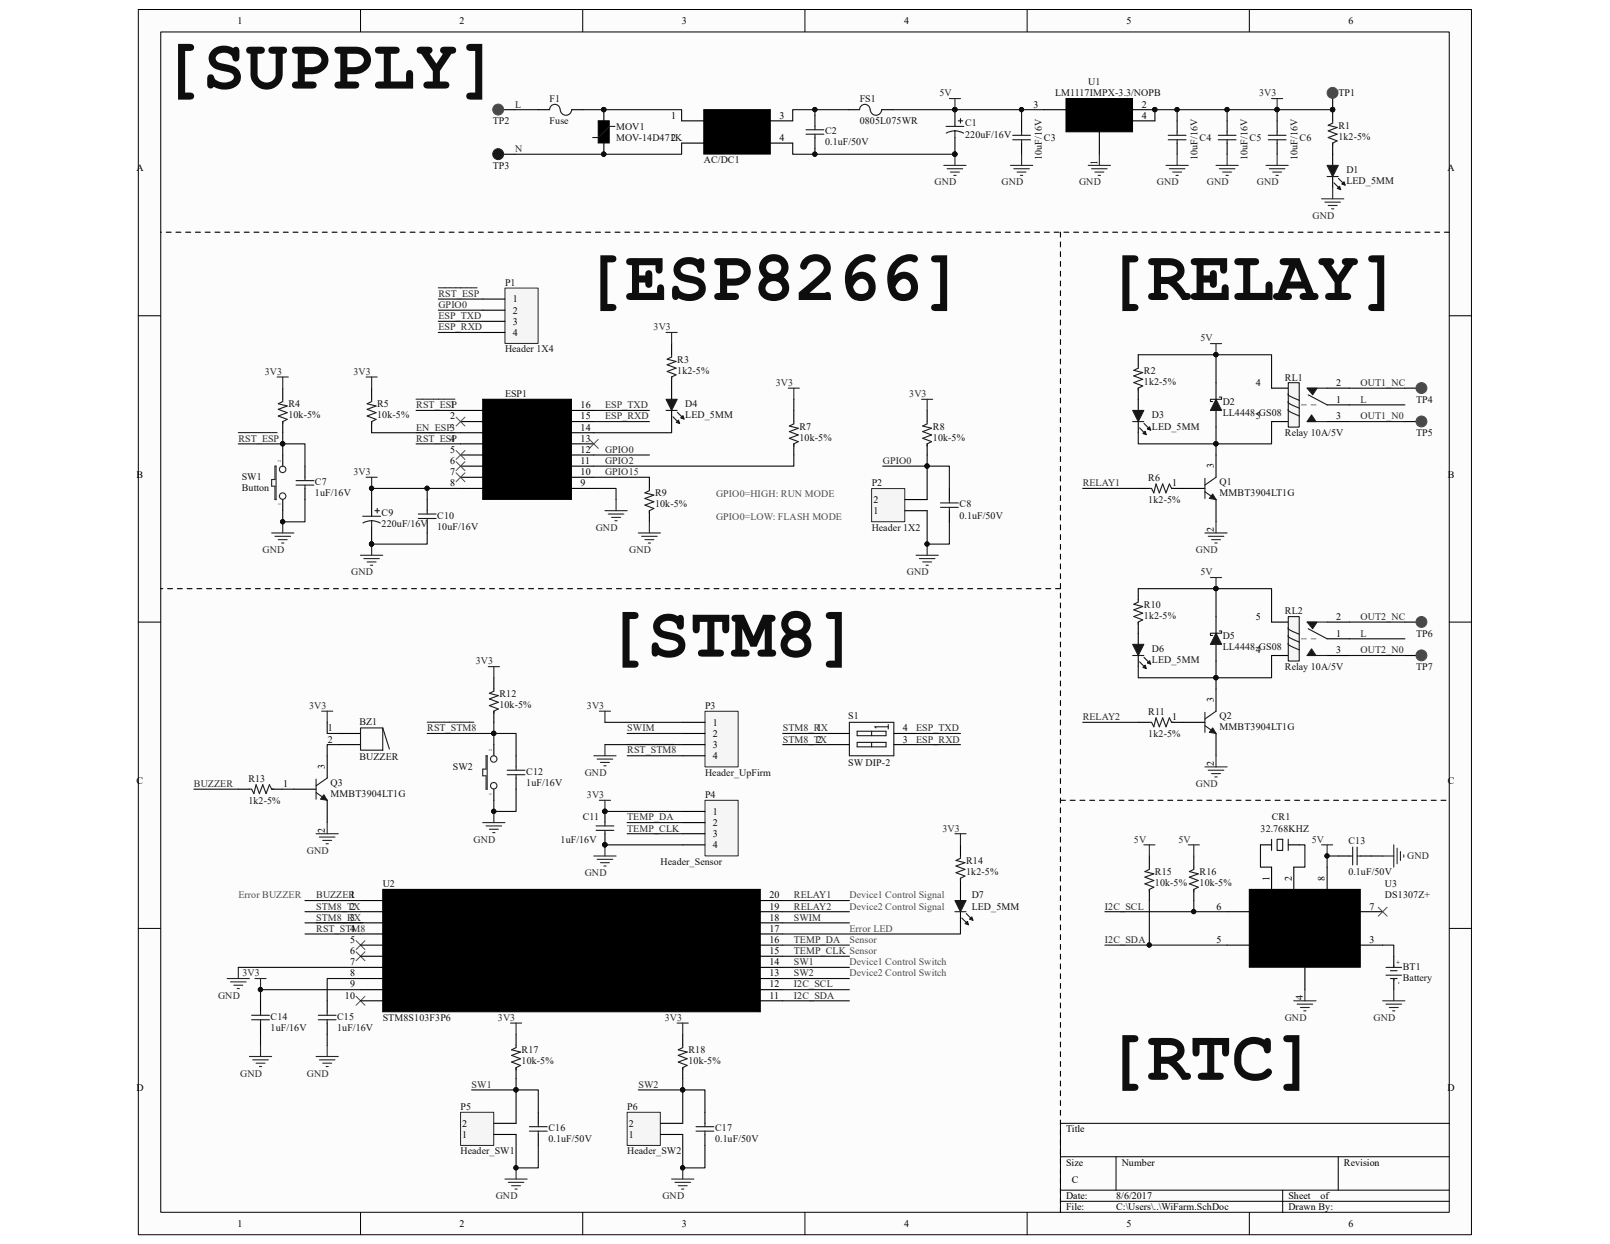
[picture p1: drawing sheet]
<svg xmlns="http://www.w3.org/2000/svg" width="279mm" height="216mm" viewBox="0 0 279 216" stroke-linecap="round" stroke-linejoin="round" font-family="sans-serif">
<path d="M24 1.7h231.4v212.6h-231.4z" fill="#fcfcfc"/>
<path d="M24 1.7h231.4v212.6h-231.4z" fill="none" stroke="#000" stroke-width=".17"/>
<path d="M27.9 5.6h223.6v204.8h-223.6z" fill="#fcfcfc"/>
<g fill="none" stroke="#000" stroke-width=".17">
<path d="M27.9 5.5h223.6v204.9h-223.6zM62.6 1.6v3.9M101.1 1.6v3.9M139.7 1.6v3.9M178.2 1.6v3.9M216.8 1.6v3.9M24 54.8h3.9M251.5 54.8h3.9M24 108h3.9M251.5 108h3.9M24 161.1h3.9M251.5 161.1h3.9"/>
<path d="M251.5 195h-67.5v15.4M62.6 210.4v3.9M101.1 210.4v3.9M139.7 210.4v3.9M178.2 210.4v3.9M184 200.8h67.5M184 206.6h67.5M184 208.5h67.5M193.7 200.8v5.8M216.8 210.4v3.9M222.6 206.6v3.8M232.2 200.8v5.8"/>
</g>
<g fill="none" stroke="#000" stroke-width=".19">
<path d="M165.7 19v2.9M181.1 19h3.9M196.6 19h3.8M141.4 20v1.9M141.4 23.9v1.9M165.7 23.9v2.9M177.3 21v1.9M177.3 24.8v2M190.8 22.9v3.9M196.6 21h3.8M204.3 21v1.9M204.3 24.8v2"/>
<path d="M213 21v1.9M213 24.8v2M221.6 21v1.9M221.6 24.8v2M116.6 59.6v2M79.9 71.2h3.9M79.9 73.2h3.9M79.9 75.1h3.9M79.9 77h3.9M79.9 79h3.9M99.2 71.2h3.9M99.2 73.2h3.9"/>
<path d="M99.2 75.1h3.9M99.2 77h3.9M99.2 79h3.9M116.6 65.4v3.9M116.6 71.2v2M74.1 86.7v1.9M74.1 90.6v1.9M79.9 80.9h3.9M79.9 82.8h3.9M79.9 84.8h3.9M99.2 80.9h3.9M99.2 82.8h3.9"/>
<path d="M99.2 84.8h3.9M199.5 148.6v1.9M199.5 154.4v1.9M207.2 148.6v1.9M207.2 154.4v1.9M213 158.2h3.8M218.7 146.6h2M220.7 150.5v3.9M223.6 146.6h1.9M224.5 150.5v3.9M230.3 150.5v3.9M232.2 148.6h2"/>
<path d="M236.1 158.2h3.9M236.1 148.6h1.9M213 164h3.8M226.5 167.9v3.9M236.1 164h3.9M241.9 166v1.9M241.9 169.8v2"/>
</g>
<g fill="#000" stroke="#000" stroke-width=".19">
<path d="M185 17.1h11.5v5.8h-11.5z" fill-rule="evenodd"/>
<path d="M83.8 69.3h15.4v17.4h-15.4z" fill-rule="evenodd"/>
<path d="M216.8 154.4h19.3v13.5h-19.3z" fill-rule="evenodd"/>
</g>
<g fill="none" stroke="#1c1c1c" stroke-width=".19">
<path d="M139.9 23.3h3.1M139.9 22.5h3.1M141.4 21.9v.6M141.4 23.3v.6M164.2 21.9h3.1M164.2 23.1l.7-.3 .8-.1 .8 .1 .7 .3M165.7 22.7v1.2M166.3 21h.8M166.7 20.6v.8M175.7 24.3h3.1M175.7 23.5h3.1M177.3 22.9v.6"/>
<path d="M177.3 24.3v.5M202.7 24.3h3.1M202.7 23.5h3.1M204.3 22.9v.6M204.3 24.3v.5M211.4 24.3h3.1M211.4 23.5h3.1M213 22.9v.6M213 24.3v.5M220.1 24.3h3.1M220.1 23.5h3.1M221.6 22.9v.6"/>
<path d="M221.6 24.3v.5M116.6 61.6v.4l-.8 .3 1.5 .4-1.5 .6 1.5 .6-1.5 .6 1.5 .5-.7 .4v.4M72.6 90h3.1M72.6 89.2h3.1M74.1 88.6v.6M74.1 90v.6M199.5 150.5v.4l-.8 .4 1.5 .4-1.5 .5 1.5 .6-1.5 .6 1.5 .6-.7 .4v.3M207.2 150.5v.4l-.8 .4 1.5 .4-1.5 .5 1.5 .6-1.5 .6 1.5 .6-.7 .4v.3M220.7 145.7v1.9M221.6 145.7h1v1.9h-1zM223.6 145.7v1.9M234.2 148.6h.5"/>
<path d="M234.7 147v3.1M235.5 147v3.1M235.5 148.6h.6M240.5 167.9h2.7M240.5 169.2h2.7M241.3 168.5h1.2M241.3 169.8h1.2M241.9 167.5v.4M241.9 169.8v.4"/>
</g>
<g fill="none" stroke="#262626" stroke-width=".19">
<path d="M164.8 17.1h1.9M165.7 17.1v1.9M220.7 17.1h1.9M221.6 17.1v1.9M163.8 28.7h3.8M164.4 29.3h2.7M164.9 29.9h1.6M165.5 30.4h.4M165.7 26.8v1.9M175.4 28.7h3.8M175.9 29.3h2.7M176.5 29.9h1.6"/>
<path d="M177.1 30.4h.4M177.3 26.8v1.9M188.9 28.7h3.8M189.4 29.3h2.7M190 29.9h1.6M190.6 30.4h.4M190.8 26.8v1.9M202.4 28.7h3.8M202.9 29.3h2.7M203.5 29.9h1.6M204.1 30.4h.4M204.3 26.8v1.9"/>
<path d="M211 28.7h3.9M211.6 29.3h2.7M212.2 29.9h1.5M212.8 30.4h.3M213 26.8v1.9M219.7 28.7h3.9M220.3 29.3h2.7M220.9 29.9h1.5M221.4 30.4h.4M221.6 26.8v1.9M62.6 96.4h3.8M63.1 96.9h2.7"/>
<path d="M63.5 82.8h2M63.7 97.5h1.6M64.3 98.1h.4M64.5 82.8v2M64.5 94.4v2M105 88.6h3.8M105.6 89.2h2.7M106.1 89.8h1.6M106.7 90.4h.4M106.9 86.7v1.9M198.5 146.6h1.9M199.5 146.6v2"/>
<path d="M206.2 146.6h1.9M207.2 146.6v2M229.3 146.6h2M230.3 146.6v2M240 148.6h1.9M241.9 146.6v3.9M242.5 147.2v2.7M243 147.8v1.5M243.6 148.4v.4M224.5 173.7h3.9M225.1 174.3h2.7M225.7 174.9h1.5"/>
<path d="M226.3 175.4h.3M226.5 171.8v1.9M240 173.7h3.8M240.5 174.3h2.7M241.1 174.9h1.5M241.7 175.4h.4M241.9 171.8v1.9"/>
</g>
<g fill="#0e0e0e" stroke="#0e0e0e" stroke-width=".17">
<circle cx="230.3" cy="148.5" r=".37"/>
<circle cx="200.4" cy="19" r=".37"/>
<circle cx="221.6" cy="19" r=".37"/>
<circle cx="165.7" cy="19" r=".37"/>
<circle cx="165.7" cy="26.8" r=".37"/>
<circle cx="64.5" cy="84.7" r=".37"/>
<circle cx="64.5" cy="94.4" r=".37"/>
</g>
<path d="M239.2 157.5l1.5 1.5M240.7 157.5l-1.5 1.5" fill="none" stroke="#4c4c4c" stroke-width=".17"/>
<path d="M115.6 69.3h1.9l-.9 1.9z" fill="#1c1c1c"/>
<path d="M115.6 69.3h1.9l-.9 1.9zM115.6 71.2h1.9M116.8 72.3l1.1 1.2M117.6 71.6l1.1 1.1" fill="none" stroke="#1c1c1c" stroke-width=".19"/>
<path d="M117.7 72.9l.2 .6-.5-.2z" fill="#1c1c1c"/>
<path d="M117.4 73.3l.3-.4 .2 .6z" fill="none" stroke="#1c1c1c" stroke-width=".19"/>
<path d="M118.5 72.1l.2 .6-.6-.2z" fill="#1c1c1c"/>
<g fill="none" stroke="#1c1c1c" stroke-width=".19">
<path d="M49.1 69.3v.4l-.8 .4 1.5 .4-1.5 .5 1.5 .6-1.5 .6 1.5 .6-.7 .4v.4M64.5 69.3v.4l-.8 .4 1.6 .4-1.6 .5 1.6 .6-1.6 .6 1.6 .6-.8 .4v.4M118.5 72.1l.2 .6-.6-.2zM137.8 73.2v.4l-.8 .3 1.5 .4-1.5 .6 1.5 .6-1.5 .6 1.5 .5-.7 .4v.4M160.9 73.2v.4l-.8 .3 1.6 .4-1.6 .6 1.6 .6-1.6 .6 1.6 .5-.8 .4v.4M51.4 84.2h3.1M51.4 83.4h3.1M52.9 82.8v.6M52.9 84.2v.6M62.9 89.6h3.1M64.5 90.4l.8 .1 .7 .3M64.5 90.4l-.8 .1-.7 .3"/>
<path d="M64.5 90.4v1.1M65.1 88.6h.7M65.5 88.2v.8M112.7 84.8v.4l-.8 .3 1.6 .4-1.6 .6 1.6 .6-1.6 .6 1.6 .5-.8 .4v.4M163.2 88.1h3.1M163.2 87.3h3.1M164.8 86.7v.6M164.8 88.1v.5M85.7 119.6v.4l-.8 .3 1.6 .4-1.6 .6 1.6 .6-1.6 .6 1.6 .5-.8 .4v.4M54.9 137.5l1.9 1.4M54.9 135.2v3.5M56.8 135l-1.9 1.4"/>
<path d="M88 134.5h3.1M88 133.7h3.1M89.6 133.1v.6M89.6 134.5v.5M43.7 177h3.1M43.7 176.2h3.1M45.2 175.6v.6M45.2 177v.6M55.2 177h3.1M55.2 176.2h3.1M56.8 175.6v.6M56.8 177v.6"/>
</g>
<g fill="none" stroke="#262626" stroke-width=".19">
<path d="M76.1 50h2M78.1 50h2.8M81 50h.8M81.9 50h.9M115.6 57.7h1.9M116.6 57.7v1.9M41.4 75.1h2M43.4 75.1h2.8M46.3 75.1h.8M47.2 75.1h.9M48.1 65.4h1.9M49.1 65.4v2"/>
<path d="M63.5 65.4h2M64.5 65.4v2M72.2 69.3h2M72.2 75.1h2M74.3 69.3h2.8M74.3 75.1h2.8M77.1 69.3h.9M77.1 75.1h.9M78 69.3h.9M78 75.1h.9M136.8 67.4h1.9M137.8 67.4v1.9"/>
<path d="M159.9 69.3h2M160.9 69.3v1.9M47.1 92.5h3.9M47.7 93.1h2.7M47.7 80.9h.2v5.8h-.2v-2.3h-.6v-1.2h.6zM48.3 93.7h1.5M48.9 94.2h.4M49.1 90.6v1.9M110.8 92.5h3.8M111.3 93.1h2.7M111.9 93.7h1.6M112.5 94.2h.4"/>
<path d="M112.7 90.6v1.9M159 96.4h3.8M159.5 96.9h2.7M160.1 97.5h1.6M160.7 98.1h.4M160.9 94.4v2M84.7 115.7h2M85.7 115.7v1.9M74.1 125.3h2M76.2 125.3h2.7M79 125.3h3.2M84.4 131.2h.1v5.8h-.1v-2.4h-.6v-1.1h.6z"/>
<path d="M103.1 131.2h3.8M103.6 131.7h2.7M104 123.4h1.9M104.2 132.3h1.6M104.8 132.9h.4M105 123.4v2M105 129.2v2M108.8 129.2h2M110.9 129.2h2.7M113.7 129.2h3.2M83.8 142.8h3.8M84.4 143.3h2.7"/>
<path d="M84.9 143.9h1.6M85.5 144.5h.4M85.7 140.8v2M39.4 169.8h3.9M40 170.4h2.7M40.6 171h1.5M41.2 171.6h.3M41.4 167.9v1.9M44.2 169.8h2M45.2 169.8v2M54.9 160.1h2M56.9 160.1h2.7"/>
<path d="M59.7 160.1h3.2M43.3 183.4h3.8M43.9 183.9h2.7M44.4 184.5h1.6M45 185.1h.4M45.2 181.4v2M54.9 183.4h3.8M55.4 183.9h2.7M56 184.5h1.6M56.6 185.1h.4M56.8 181.4v2"/>
<circle cx="49" cy="86.1" r=".56"/>
<circle cx="49" cy="81.5" r=".56"/>
<circle cx="85.7" cy="136.4" r=".56"/>
<circle cx="85.7" cy="131.7" r=".56"/>
</g>
<path d="M79.1 72.4l1.6 1.5M79.1 78.2l1.6 1.5M80.7 72.4l-1.6 1.5M80.7 78.2l-1.6 1.5M102.3 76.3l1.5 1.5M103.8 76.3l-1.5 1.5M79.1 80.1l1.6 1.6M79.1 82.1l1.6 1.5M80.7 80.1l-1.6 1.6M80.7 82.1l-1.6 1.5" fill="none" stroke="#4c4c4c" stroke-width=".17"/>
<g fill="none" stroke="#000" stroke-width=".19">
<path d="M49.1 67.4v1.9M49.1 73.2v1.9M49.1 79v1.9M64.5 67.4v1.9M64.5 73.2v1.9M137.8 71.2v2M137.8 77v2M160.9 71.2v2M160.9 77v2M49.1 86.7v1.9M52.9 80.9v1.9M52.9 84.8v1.9"/>
<path d="M64.5 86.7v2.9M64.5 91.5v2.9M112.7 82.8v2M112.7 88.6v2M164.8 84.8v1.9M164.8 88.6v2M85.7 117.6v2M51 137h3.9M56.8 131.2v3.8M56.8 138.9v3.9M85.7 123.4v2M85.7 129.2v2"/>
<path d="M85.7 137v1.9M89.6 131.2v1.9M89.6 135v2M45.2 173.7v1.9M45.2 177.6v1.9M56.8 173.7v1.9M56.8 177.6v1.9"/>
</g>
<g fill="#0e0e0e" stroke="#0e0e0e" stroke-width=".17">
<circle cx="64.5" cy="94.4" r=".37"/>
<circle cx="49" cy="90.5" r=".37"/>
<circle cx="160.9" cy="94.4" r=".37"/>
<circle cx="85.7" cy="140.8" r=".37"/>
<circle cx="45.2" cy="171.7" r=".37"/>
</g>
<path d="M56.2 137.9l.6 1-1.2-.2z" fill="#1c1c1c"/>
<path d="M56.2 137.9l.6 1-1.2-.2z" fill="none" stroke="#1c1c1c" stroke-width=".17"/>
<path d="M55.8 123.4h1.9M56.8 123.4v2M54.9 144.7h3.8M55.4 145.3h2.7M56 145.9h1.6M56.6 146.4h.4M56.8 142.8v1.9" fill="none" stroke="#262626" stroke-width=".19"/>
<path d="M231.3 19v2M231.3 24.8v3.9M231.3 30.6v2M58.7 127.3h3.9M58.7 129.2h3.9" fill="none" stroke="#000" stroke-width=".19"/>
<path d="M231.3 21v.4l-.8 .3 1.5 .4-1.5 .6 1.5 .6-1.5 .6 1.5 .6-.7 .3v.4M62.6 126.3h3.8v3.9h-3.8zM66.4 126.3l1.2 3.7" fill="none" stroke="#1c1c1c" stroke-width=".19"/>
<circle cx="231.3" cy="19" r=".37" fill="#0e0e0e" stroke="#0e0e0e" stroke-width=".17"/>
<path d="M230.3 28.7h1.9l-.9 1.9z" fill="#1c1c1c"/>
<path d="M230.3 28.7h1.9l-.9 1.9zM230.3 30.6h1.9M231.5 31.7l1.2 1.2M232.3 31l1.1 1.1" fill="none" stroke="#1c1c1c" stroke-width=".19"/>
<path d="M232.1 32.7l.4-.4 .2 .6z" fill="#1c1c1c"/>
<path d="M232.1 32.7l.4-.4 .2 .6z" fill="none" stroke="#1c1c1c" stroke-width=".19"/>
<path d="M232.9 31.9l.3-.4 .2 .6z" fill="#1c1c1c"/>
<path d="M232.9 31.9l.3-.4 .2 .6zM103.4 144.1h3.1M103.4 143.3h3.1M105 142.8v.5M105 144.1v.6M166.7 148.6v.3l-.8 .4 1.6 .4-1.6 .6 1.6 .6-1.6 .6 1.6 .5-.8 .4v.4" fill="none" stroke="#1c1c1c" stroke-width=".19"/>
<path d="M229.3 34.5h3.9M229.9 35.1h2.7M230.5 35.7h1.5M231.1 36.2h.4M231.3 32.6v1.9M104 138.9h1.9M105 138.9v1.9M103.1 148.6h3.8M103.6 149.1h2.7M104.2 149.7h1.6M104.8 150.3h.4M105 146.6v2" fill="none" stroke="#262626" stroke-width=".19"/>
<path d="M61.8 172.9l1.5 1.6M61.8 163.3l1.5 1.5M61.8 165.2l1.5 1.5M63.3 172.9l-1.5 1.6M63.3 163.3l-1.5 1.5M63.3 165.2l-1.5 1.5" fill="none" stroke="#4c4c4c" stroke-width=".17"/>
<g fill="#0e0e0e" stroke="#0e0e0e" stroke-width=".17">
<circle cx="105" cy="140.8" r=".37"/>
<circle cx="105" cy="146.6" r=".37"/>
</g>
<path d="M105 140.8v2M105 144.7v1.9M166.7 146.6v2M166.7 152.4v3.9M166.7 158.2v2" fill="none" stroke="#000" stroke-width=".19"/>
<path d="M165.7 156.3h1.9l-.9 1.9z" fill="#1c1c1c"/>
<path d="M165.7 156.3h1.9l-.9 1.9zM165.7 158.2h1.9M166.9 159.3l1.2 1.2M167.7 158.6l1.1 1.1" fill="none" stroke="#1c1c1c" stroke-width=".19"/>
<path d="M167.5 160.3l.4-.4 .2 .6z" fill="#1c1c1c"/>
<path d="M167.5 160.3l.4-.4 .2 .6z" fill="none" stroke="#1c1c1c" stroke-width=".19"/>
<path d="M168.3 159.5l.3-.4 .2 .6z" fill="#1c1c1c"/>
<path d="M151 19a.91 .91 0 0 0-.9-.9 .91 .91 0 0 0-.9 .9M151 19a.98 .98 0 0 0 1 1 .98 .98 0 0 0 1-1M106.7 21.9h-.9l-2 2h-.9M168.3 159.5l.3-.4 .2 .6z" fill="none" stroke="#1c1c1c" stroke-width=".19"/>
<path d="M165.7 144.7h1.9M166.7 144.7v1.9" fill="none" stroke="#262626" stroke-width=".19"/>
<path d="M104.8 19v2M147.2 19h1.9M153 19h1.9M104.8 24.8v2M220.7 67.4h2.9M220.7 73.2h2.9M230.3 70.3h3.9M230.3 67.4h3.9M230.3 73.2h3.9" fill="none" stroke="#000" stroke-width=".19"/>
<g fill="#0e0e0e" stroke="#0e0e0e" stroke-width=".17">
<circle cx="104.8" cy="26.8" r=".37"/>
<circle cx="104.8" cy="19" r=".37"/>
</g>
<path d="M103.8 21h1.9v3.8h-1.9z" fill-rule="evenodd" fill="#000" stroke="#000" stroke-width=".19"/>
<path d="M223.6 66.5h1.9v7.6h-1.9z" fill="#f5f5f5"/>
<path d="M223.6 66.4h1.9v7.7h-1.9z" fill="none" stroke="#000" stroke-width=".17"/>
<path d="M223.6 69.7l-.1 .2 .3 .2 1.7 .7M223.6 71l-.1 .2 .3 .2 1.7 .8M223.6 68.3l-.1 .2 .3 .2 1.7 .8" fill="none" stroke="#1c1c1c" stroke-width=".19"/>
<path d="M226.8 67.4h1.8l-.8 1.1z" fill="#1c1c1c"/>
<path d="M226.8 67.4h1.8l-.8 1.1z" fill="none" stroke="#1c1c1c" stroke-width=".17"/>
<path d="M227.6 72l.8 1.2h-1.6z" fill="#1c1c1c"/>
<path d="M227.6 72l.8 1.2h-1.6z" fill="none" stroke="#1c1c1c" stroke-width=".17"/>
<path d="M226.8 73.2h3.5M226.8 67.4h3.5M227 68.5l3.3 1.8M209.1 85.3l1.9 1.4M209.1 83v3.5M211 82.8l-1.9 1.4" fill="none" stroke="#1c1c1c" stroke-width=".19"/>
<path d="M228.4 70.3h-2.9" fill="none" stroke="#808080" stroke-width=".19" stroke-dasharray=".8 .8"/>
<path d="M211 79v3.8M205.2 84.8h3.9M211 86.7v3.9" fill="none" stroke="#000" stroke-width=".19"/>
<path d="M210.4 85.7l.6 1-1.1-.2z" fill="#1c1c1c"/>
<path d="M210.4 85.7l.6 1-1.1-.2z" fill="none" stroke="#1c1c1c" stroke-width=".17"/>
<path d="M197.5 61.6v1.9M197.5 67.4v3.8M197.5 73.2v1.9M197.5 84.8h2M203.3 84.8h1.9" fill="none" stroke="#000" stroke-width=".19"/>
<path d="M197.5 63.5v.4l-.7 .4 1.5 .4-1.5 .5 1.5 .6-1.5 .6 1.5 .6-.8 .4v.4M199.5 84.8h.3l.4 .7 .4-1.5 .6 1.5 .6-1.5 .6 1.5 .5-1.5 .4 .8h.4" fill="none" stroke="#1c1c1c" stroke-width=".19"/>
<path d="M210.1 59.6h1.9M211 59.6v2M209.1 92.5h3.9M209.7 93.1h2.7M210.3 93.7h1.5M210.8 94.2h.4M211 90.6v1.9" fill="none" stroke="#262626" stroke-width=".19"/>
<circle cx="211" cy="61.5" r=".37" fill="#0e0e0e" stroke="#0e0e0e" stroke-width=".17"/>
<path d="M196.6 71.2h1.9l-1 2z" fill="#1c1c1c"/>
<path d="M196.6 71.2h1.9l-1 2zM196.6 73.2h1.9M197.8 74.3l1.1 1.1M198.5 73.5l1.2 1.2" fill="none" stroke="#1c1c1c" stroke-width=".19"/>
<path d="M198.7 74.9l.2 .5-.6-.2z" fill="#1c1c1c"/>
<path d="M198.7 74.9l.2 .5-.6-.2z" fill="none" stroke="#1c1c1c" stroke-width=".19"/>
<path d="M199.5 74.1l.2 .6-.6-.2z" fill="#1c1c1c"/>
<path d="M199.1 74.5l.4-.4 .2 .6z" fill="none" stroke="#1c1c1c" stroke-width=".19"/>
<path d="M220.7 108h2.9M220.7 113.8h2.9M230.3 110.9h3.9M230.3 108h3.9M230.3 113.8h3.9" fill="none" stroke="#000" stroke-width=".19"/>
<path d="M223.6 107.1h1.9v7.6h-1.9z" fill="#f5f5f5"/>
<path d="M223.6 107h1.9v7.7h-1.9z" fill="none" stroke="#000" stroke-width=".17"/>
<path d="M223.6 110.3l-.1 .2 .3 .2 1.7 .7M223.6 111.6l-.1 .1a1.11 1.11 0 0 0 .9 .7l1.1 .4M223.6 108.9l-.1 .2 .3 .2 1.7 .8" fill="none" stroke="#1c1c1c" stroke-width=".19"/>
<path d="M226.8 108h1.8l-.8 1.1z" fill="#1c1c1c"/>
<path d="M226.8 108h1.8l-.8 1.1z" fill="none" stroke="#1c1c1c" stroke-width=".17"/>
<path d="M227.6 112.6l.8 1.2h-1.6z" fill="#1c1c1c"/>
<path d="M227.6 112.6l.8 1.2h-1.6z" fill="none" stroke="#1c1c1c" stroke-width=".17"/>
<path d="M226.8 113.8h3.5M226.8 108h3.5M227 109.1l3.3 1.8M209.1 125.9l1.9 1.4M209.1 123.6v3.5M211 123.4l-1.9 1.4" fill="none" stroke="#1c1c1c" stroke-width=".19"/>
<path d="M228.4 110.9h-2.9" fill="none" stroke="#808080" stroke-width=".19" stroke-dasharray=".8 .8"/>
<path d="M211 119.6v3.8M205.2 125.4h3.9M211 127.3v3.9" fill="none" stroke="#000" stroke-width=".19"/>
<path d="M210.4 126.3l.6 1-1.1-.2z" fill="#1c1c1c"/>
<path d="M210.4 126.3l.6 1-1.1-.2z" fill="none" stroke="#1c1c1c" stroke-width=".17"/>
<path d="M197.5 102.2v1.9M197.5 108v3.8M197.5 113.8v1.9M197.5 125.4h2M203.3 125.4h1.9" fill="none" stroke="#000" stroke-width=".19"/>
<path d="M197.5 104.1v.4l-.7 .4 1.5 .4-1.5 .5 1.5 .6-1.5 .6 1.5 .6-.8 .4v.4M199.5 125.4h.3l.4 .7 .4-1.5 .6 1.5 .6-1.5 .6 1.5 .5-1.5 .4 .8h.4" fill="none" stroke="#1c1c1c" stroke-width=".19"/>
<path d="M210.1 100.2h1.9M211 100.2v2M209.1 133.1h3.9M209.7 133.7h2.7M210.3 134.3h1.5M210.8 134.8h.4M211 131.2v1.9" fill="none" stroke="#262626" stroke-width=".19"/>
<circle cx="211" cy="102.1" r=".37" fill="#0e0e0e" stroke="#0e0e0e" stroke-width=".17"/>
<path d="M196.6 111.8h1.9l-1 2z" fill="#1c1c1c"/>
<path d="M196.6 111.8h1.9l-1 2zM196.6 113.8h1.9M197.8 114.9l1.1 1.1M198.5 114.1l1.2 1.2" fill="none" stroke="#1c1c1c" stroke-width=".19"/>
<path d="M198.7 115.4l.2 .6-.6-.2z" fill="#1c1c1c"/>
<path d="M198.7 115.4l.2 .6-.6-.2z" fill="none" stroke="#1c1c1c" stroke-width=".19"/>
<path d="M199.5 114.7l.2 .6-.6-.2z" fill="#1c1c1c"/>
<path d="M199.1 115.1l.4-.4 .2 .6zM147.4 125.4h7.7v5.8h-7.7zM148.8 126.9h5v.8h-5zM148.8 128.8h5v.8h-5zM151.3 126.9v.8M151.3 128.8v.8M154.1 126.1h-2.3l.2 .2M154.1 125.8v.7" fill="none" stroke="#1c1c1c" stroke-width=".19"/>
<path d="M87.4 19h2M87.4 26.8h2M211 66.4v2.9M211 71.2v2.9M143.5 127.3h3.9M143.5 129.2h3.9M155.1 127.3h3.9M155.1 129.2h3.9" fill="none" stroke="#000" stroke-width=".19"/>
<circle cx="86.5" cy="19" r=".95" fill="#4c4c4c" stroke="#4c4c4c" stroke-width=".17"/>
<circle cx="86.5" cy="26.8" r=".95" fill="#1c1c1c" stroke="#1c1c1c" stroke-width=".17"/>
<path d="M211 69.3l1 1.9h-1.9z" fill="#1c1c1c"/>
<path d="M211 69.3l1 1.9h-1.9zM211.6 68.9h.4v.4h-1.9v.4h.3" fill="none" stroke="#1c1c1c" stroke-width=".19"/>
<path d="M211 107v2.9M211 111.8v2.9" fill="none" stroke="#000" stroke-width=".19"/>
<path d="M211 109.9l1 1.9h-1.9z" fill="#1c1c1c"/>
<path d="M211 109.9l1 1.9h-1.9zM211.6 109.5h.4v.4h-1.9v.4h.3" fill="none" stroke="#1c1c1c" stroke-width=".19"/>
<path d="M243.8 67.4h1.9M243.8 73.2h1.9M243.8 108h1.9M243.8 113.8h1.9" fill="none" stroke="#000" stroke-width=".19"/>
<g fill="#4c4c4c" stroke="#4c4c4c" stroke-width=".17">
<circle cx="246.7" cy="67.3" r=".95"/>
<circle cx="246.7" cy="107.9" r=".95"/>
<circle cx="246.7" cy="73.1" r=".95"/>
<circle cx="246.7" cy="113.7" r=".95"/>
</g>
<path d="M122.4 123.5h5.7v9.6h-5.7z" fill="#f5f5f5"/>
<path d="M122.3 123.4h5.8v9.7h-5.8z" fill="none" stroke="#262626" stroke-width=".17"/>
<path d="M118.5 125.4h3.8M118.5 127.3h3.8M118.5 129.2h3.8M118.5 131.2h3.8" fill="none" stroke="#000" stroke-width=".19"/>
<path d="M122.4 138.9h5.7v9.6h-5.7z" fill="#f5f5f5"/>
<path d="M122.3 138.9h5.8v9.6h-5.8z" fill="none" stroke="#262626" stroke-width=".17"/>
<path d="M118.5 140.8h3.8M118.5 142.8h3.8M118.5 144.7h3.8M118.5 146.6h3.8" fill="none" stroke="#000" stroke-width=".19"/>
<path d="M87.7 50h5.7v9.6h-5.7z" fill="#f5f5f5"/>
<path d="M87.6 50h5.8v9.6h-5.8z" fill="none" stroke="#262626" stroke-width=".17"/>
<g fill="none" stroke="#000" stroke-width=".19">
<path d="M93.4 19h1.9M99.2 19h1.9M231.3 17.1v1.9M118.3 21h3.8M118.3 24.8h3.8M133.7 21h3.9M133.7 24.8h3.9M83.8 51.9h3.8M83.8 53.8h3.8M83.8 55.8h3.8M83.8 57.7h3.8M41.4 137h1.9"/>
<path d="M47.1 137h2M62.6 156.3h3.8M62.6 158.2h3.8M132 156.3h3.8M132 158.2h3.8M62.6 160.2h3.8M62.6 162.1h3.8M62.6 164h3.8M62.6 166h3.8M62.6 167.9h3.8M62.6 169.8h3.8M62.6 171.8h3.8"/>
<path d="M62.6 173.7h3.8M132 160.2h3.8M132 162.1h3.8M132 164h3.8M132 166h3.8M132 167.9h3.8M132 169.8h3.8M132 171.8h3.8M132 173.7h3.8"/>
</g>
<g fill="#0e0e0e" stroke="#0e0e0e" stroke-width=".17">
<circle cx="231.3" cy="19" r=".37"/>
<circle cx="207.2" cy="158.2" r=".37"/>
<circle cx="199.4" cy="164" r=".37"/>
<circle cx="230.3" cy="148.5" r=".37"/>
<circle cx="204.3" cy="19" r=".37"/>
<circle cx="212.9" cy="19" r=".37"/>
<circle cx="177.3" cy="19" r=".37"/>
<circle cx="74.1" cy="84.7" r=".37"/>
<circle cx="64.5" cy="84.7" r=".37"/>
<circle cx="64.5" cy="94.4" r=".37"/>
<circle cx="49" cy="77" r=".37"/>
<circle cx="49" cy="90.5" r=".37"/>
<circle cx="160.9" cy="80.9" r=".37"/>
<circle cx="85.7" cy="127.3" r=".37"/>
<circle cx="85.7" cy="140.8" r=".37"/>
<circle cx="45.2" cy="171.7" r=".37"/>
<circle cx="221.6" cy="19" r=".37"/>
<circle cx="105" cy="140.8" r=".37"/>
<circle cx="105" cy="146.6" r=".37"/>
<circle cx="141.4" cy="19" r=".37"/>
<circle cx="141.4" cy="26.8" r=".37"/>
<circle cx="165.7" cy="19" r=".37"/>
<circle cx="165.7" cy="26.8" r=".37"/>
<circle cx="211" cy="77" r=".37"/>
<circle cx="211" cy="61.5" r=".37"/>
<circle cx="211" cy="117.6" r=".37"/>
<circle cx="211" cy="102.1" r=".37"/>
<circle cx="104.8" cy="26.8" r=".37"/>
<circle cx="200.4" cy="19" r=".37"/>
<circle cx="104.8" cy="19" r=".37"/>
</g>
<circle cx="231.3" cy="16.1" r=".95" fill="#4c4c4c" stroke="#4c4c4c" stroke-width=".17"/>
<path d="M97.2 19a.91 .91 0 0 0-.9-.9 .91 .91 0 0 0-.9 .9M97.2 19a.98 .98 0 0 0 1 1 .98 .98 0 0 0 1-1M43.3 137h.4l.4 .7 .3-1.5 .6 1.5 .6-1.5 .6 1.5 .6-1.5 .3 .8h.4" fill="none" stroke="#1c1c1c" stroke-width=".19"/>
<g fill="#000" stroke="#000" stroke-width=".19">
<path d="M122.1 19h11.6v7.7h-11.6z" fill-rule="evenodd"/>
<path d="M66.4 154.4h65.5v21.2h-65.5z" fill-rule="evenodd"/>
</g>
<g fill="none" stroke="#0e0e0e" stroke-width=".19">
<path d="M89.4 19h4M101.1 19h17.2v2M141.4 19h-3.8v2M147.2 19h-5.8v1M154.9 19h22.4M181.1 19h-3.8v2M204.3 19v2M213 19v2M221.6 19h9.7M118.3 24.8v2h-28.9M137.6 24.8v2h3.8M141.4 25.8v1h24.3"/>
<path d="M200.4 21v-2h21.2v2M76.1 51.9h7.7M76.1 53.8h7.7M76.1 55.8h7.7M76.1 57.7h7.7M41.4 77h7.7v2M49.1 75.1v1.9h3.8v3.9M64.5 75.1h15.4M72.2 71.2h7.7M72.2 77h7.7M103.1 71.2h9.6M103.1 73.2h9.6"/>
<path d="M103.1 79h9.6M116.6 73.2v1.9h-13.5M137.8 79v1.9h-34.7M137.8 69.3v1.9M160.9 79v1.9h3.9v3.9M197.5 75.1v1.9h13.5v2M197.5 61.6h23.2v5.8M211 61.6v4.8M220.7 73.2v3.8h-9.7v-2.9M234.2 73.2h9.6M234.2 70.3h9.6M234.2 67.4h9.6"/>
<path d="M52.9 86.7v3.9h-3.8v-2M74.1 84.8h-9.6v1.9M74.1 92.5v1.9h-9.6M79.9 84.8h-5.8v1.9M103.1 84.8h3.8v1.9M103.1 82.8h9.6M153.2 80.9h7.7M187.9 84.8h9.6M197.5 115.7v1.9h13.5v2M197.5 102.2h23.2v5.8M211 102.2v4.8M220.7 113.8v3.8h-9.7v-2.9"/>
<path d="M234.2 108h9.6M234.2 110.9h9.6M234.2 113.8h9.6M33.6 137h7.8M49.1 137h1.9M56.8 125.4v1.9h1.9M58.7 129.2h-1.9v2M74.1 127.3h11.6v1.9M85.7 125.4v1.9h3.9v3.9M89.6 137v3.8h-3.9v-1.9M105 125.4h13.5M105 129.2h13.5"/>
<path d="M108.8 127.3h9.7M108.8 131.2h9.7M135.8 127.3h7.7M135.8 129.2h7.7M159 127.3h7.7M159 129.2h7.7M187.9 125.4h9.6M52.9 158.2h9.7M52.9 156.3h9.7M105 140.8h13.5M105 146.6h13.5M108.8 142.8h9.7"/>
<path d="M108.8 144.7h9.7M135.8 158.2h11.6M135.8 156.3h11.6M191.7 158.2h15.5M199.5 156.3v7.7h13.5M207.2 156.3v1.9h5.8M218.7 146.6v3.9h2M225.5 146.6h1v3.9h-2M232.2 148.6h-1.9v1.9M238 148.6h2M41.4 167.9h21.2M45.2 179.5v1.9"/>
<path d="M52.9 160.2h9.7M52.9 162.1h9.7M56.8 179.5v1.9M62.6 171.8h-17.4v1.9M62.6 169.8h-5.8v3.9M135.8 164h11.6M135.8 171.8h11.6M135.8 173.7h11.6M135.8 160.2h11.6M135.8 167.9h11.6M135.8 166h11.6M135.8 169.8h11.6"/>
<path d="M166.7 160.2v1.9h-30.9M191.7 164h7.8M240 164h1.9v2"/>
</g>
<path d="M151.3 84.8h5.7v5.8h-5.7z" fill="#f5f5f5"/>
<path d="M151.3 84.8h5.7v5.8h-5.7z" fill="none" stroke="#262626" stroke-width=".17"/>
<path d="M157 88.6h3.9M157 86.7h3.9M89.6 179.5v1.9M89.6 185.3v1.9M93.4 193v2M93.4 196.9v1.9" fill="none" stroke="#000" stroke-width=".19"/>
<path d="M160.9 88.6v5.8h3.9v-3.8M160.9 80.9v5.8M81.8 189.2h7.8M89.6 187.2v2h3.8v3.8" fill="none" stroke="#0e0e0e" stroke-width=".19"/>
<g fill="#0e0e0e" stroke="#0e0e0e" stroke-width=".17">
<circle cx="160.9" cy="94.4" r=".37"/>
<circle cx="160.9" cy="80.9" r=".37"/>
<circle cx="89.5" cy="202.7" r=".37"/>
<circle cx="89.5" cy="189.1" r=".37"/>
</g>
<path d="M89.6 181.4v.4l-.8 .4 1.5 .4-1.5 .6 1.5 .5-1.5 .6 1.5 .6-.7 .4v.4M91.9 196.3h3.1M91.9 195.5h3.1M93.4 195v.5M93.4 196.3v.6" fill="none" stroke="#1c1c1c" stroke-width=".19"/>
<path d="M88.6 177.6h1.9M89.6 177.6v1.9M87.6 204.6h3.9M88.2 205.2h2.7M88.8 205.8h1.5M89.4 206.4h.4M89.6 202.7v1.9" fill="none" stroke="#262626" stroke-width=".19"/>
<path d="M80 193.1h5.7v5.7h-5.7z" fill="#f5f5f5"/>
<path d="M79.9 193h5.8v5.8h-5.8z" fill="none" stroke="#262626" stroke-width=".17"/>
<path d="M118.5 179.5v1.9M85.7 196.9h3.9M85.7 195h3.9M118.5 185.3v1.9M122.3 193v2M122.3 196.9v1.9" fill="none" stroke="#000" stroke-width=".19"/>
<path d="M89.6 196.9v5.8h3.8v-3.9M89.6 189.2v5.8M110.8 189.2h7.7M118.5 187.2v2h3.8v3.8" fill="none" stroke="#0e0e0e" stroke-width=".19"/>
<g fill="#0e0e0e" stroke="#0e0e0e" stroke-width=".17">
<circle cx="89.5" cy="202.7" r=".37"/>
<circle cx="89.5" cy="189.1" r=".37"/>
<circle cx="118.5" cy="202.7" r=".37"/>
<circle cx="118.5" cy="189.1" r=".37"/>
</g>
<path d="M118.5 181.4v.4l-.8 .4 1.6 .4-1.6 .6 1.6 .5-1.6 .6 1.6 .6-.8 .4v.4M120.8 196.3h3.1M120.8 195.5h3.1M122.3 195v.5M122.3 196.3v.6" fill="none" stroke="#1c1c1c" stroke-width=".19"/>
<path d="M117.5 177.6h1.9M118.5 177.6v1.9M116.6 204.6h3.8M117.1 205.2h2.7M117.7 205.8h1.6M118.3 206.4h.4M118.5 202.7v1.9" fill="none" stroke="#262626" stroke-width=".19"/>
<path d="M108.9 193.1h5.7v5.7h-5.7z" fill="#f5f5f5"/>
<path d="M108.8 193h5.8v5.8h-5.8z" fill="none" stroke="#262626" stroke-width=".17"/>
<path d="M114.6 196.9h3.9M114.6 195h3.9" fill="none" stroke="#000" stroke-width=".19"/>
<path d="M118.5 196.9v5.8h3.8v-3.9M118.5 189.2v5.8" fill="none" stroke="#0e0e0e" stroke-width=".19"/>
<g fill="#0e0e0e" stroke="#0e0e0e" stroke-width=".17">
<circle cx="118.5" cy="202.7" r=".37"/>
<circle cx="118.5" cy="189.1" r=".37"/>
</g>
<path d="M184 40.3v170.1M251.5 40.3h-223.6M184 102.2h-156.1M184 138.9h67.5" fill="none" stroke="#000" stroke-width=".19" stroke-dasharray=".8 .8"/>
<g font-size="12.3" fill="#0e0e0e">
<text x="27.9" y="15.4">[SUPPLY]</text>
<text x="101.1" y="52.1">[ESP8266]</text>
<text x="191.7" y="52.1">[RELAY]</text>
<text x="105" y="114">[STM8]</text>
<text x="191.7" y="187.4">[RTC]</text>
</g>
<g font-size="1.7">
<text x="41.2" y="4.1">1</text>
<text x="79.8" y="4.1">2</text>
<text x="118.3" y="4.1">3</text>
<text x="156.9" y="4.1">4</text>
<text x="195.5" y="4.1">5</text>
<text x="234" y="4.1">6</text>
<text x="116.5" y="20.6">1</text>
<text x="135.3" y="20.6">3</text>
<text x="179.3" y="18.7">3</text>
<text x="198.1" y="18.7">2</text>
<text x="198.1" y="20.6">4</text>
<text x="23.7" y="29.8">A</text>
<text x="116.5" y="24.5">2</text>
<text x="135.3" y="24.5">4</text>
<text x="190.4" y="28.6" transform="rotate(-90 190.4 28.6)">1</text>
<text x="251.2" y="29.8">A</text>
<text x="89" y="52.5">1</text>
<text x="89" y="54.4">2</text>
<text x="89" y="56.3">3</text>
<text x="89" y="58.3">4</text>
<text x="78.1" y="70.9">1</text>
<text x="100.8" y="70.9">16</text>
<text x="217.9" y="67">4</text>
<text x="231.9" y="69.9">1</text>
<text x="231.9" y="67">2</text>
<text x="78.1" y="72.8">2</text>
<text x="78.1" y="76.7">4</text>
<text x="100.8" y="76.7">13</text>
<text x="100.8" y="74.7">14</text>
<text x="100.8" y="72.8">15</text>
<text x="217.9" y="72.8">5</text>
<text x="231.9" y="72.8">3</text>
<text x="23.7" y="82.9">B</text>
<text x="78.1" y="78.6">5</text>
<text x="78.1" y="80.5">6</text>
<text x="78.1" y="82.5">7</text>
<text x="100.8" y="82.5">10</text>
<text x="100.8" y="80.5">11</text>
<text x="100.8" y="78.6">12</text>
<text x="210.7" y="81.3" transform="rotate(-90 210.7 81.3)">3</text>
<text x="251.3" y="82.9">B</text>
<text x="78.1" y="84.4">8</text>
<text x="100.8" y="84.4">9</text>
<text x="151.6" y="89.2">1</text>
<text x="151.6" y="87.3">2</text>
<text x="203.4" y="84.4">1</text>
<text x="210.7" y="92.4" transform="rotate(-90 210.7 92.4)">2</text>
<text x="217.9" y="107.6">5</text>
<text x="231.9" y="107.6">2</text>
<text x="217.9" y="113.4">4</text>
<text x="231.9" y="110.5">1</text>
<text x="231.9" y="113.4">3</text>
<text x="123.7" y="125.9">1</text>
<text x="203.4" y="125">1</text>
<text x="210.7" y="121.9" transform="rotate(-90 210.7 121.9)">3</text>
<text x="56.9" y="126.9">1</text>
<text x="56.9" y="128.9">2</text>
<text x="123.7" y="127.9">2</text>
<text x="123.7" y="129.8">3</text>
<text x="123.7" y="131.7">4</text>
<text x="141.7" y="126.9">1</text>
<text x="141.7" y="128.9">2</text>
<text x="156.7" y="126.9">4</text>
<text x="156.7" y="128.9">3</text>
<text x="23.7" y="136.1">C</text>
<text x="49.2" y="136.6">1</text>
<text x="56.4" y="133.5" transform="rotate(-90 56.4 133.5)">3</text>
<text x="210.7" y="133" transform="rotate(-90 210.7 133)">2</text>
<text x="251.3" y="136.1">C</text>
<text x="123.7" y="141.4">1</text>
<text x="123.7" y="143.3">2</text>
<text x="56.4" y="144.6" transform="rotate(-90 56.4 144.6)">2</text>
<text x="123.7" y="145.3">3</text>
<text x="123.7" y="147.2">4</text>
<text x="60.8" y="155.9">1</text>
<text x="133.5" y="155.9">20</text>
<text x="220.3" y="152.8" transform="rotate(-90 220.3 152.8)">1</text>
<text x="224.2" y="152.8" transform="rotate(-90 224.2 152.8)">2</text>
<text x="229.9" y="152.8" transform="rotate(-90 229.9 152.8)">8</text>
<text x="60.8" y="157.9">2</text>
<text x="60.8" y="159.8">3</text>
<text x="60.8" y="161.7">4</text>
<text x="133.5" y="161.7">17</text>
<text x="133.5" y="159.8">18</text>
<text x="133.5" y="157.9">19</text>
<text x="211.1" y="157.9">6</text>
<text x="237.6" y="157.9">7</text>
<text x="60.8" y="163.7">5</text>
<text x="60.8" y="165.6">6</text>
<text x="60.8" y="167.5">7</text>
<text x="133.5" y="167.5">14</text>
<text x="133.5" y="165.6">15</text>
<text x="133.5" y="163.7">16</text>
<text x="211.1" y="163.7">5</text>
<text x="237.6" y="163.7">3</text>
<text x="59.9" y="173.3">10</text>
<text x="60.8" y="169.5">8</text>
<text x="60.8" y="171.4">9</text>
<text x="133.5" y="173.3">11</text>
<text x="133.5" y="171.4">12</text>
<text x="133.5" y="169.5">13</text>
<text x="226.1" y="173.6" transform="rotate(-90 226.1 173.6)">4</text>
<text x="23.7" y="189.3">D</text>
<text x="251.2" y="189.3">D</text>
<text x="80.2" y="197.5">1</text>
<text x="80.2" y="195.5">2</text>
<text x="109.1" y="197.5">1</text>
<text x="109.1" y="195.5">2</text>
<text x="185" y="196.5">Title</text>
<text x="185" y="202.3">Size</text>
<text x="194.7" y="202.3">Number</text>
<text x="233.2" y="202.3">Revision</text>
<text x="185" y="208.1">Date:</text>
<text x="186" y="205.2">C</text>
<text x="193.7" y="208.1">8/6/2017</text>
<text x="223.6" y="208.1">Sheet</text>
<text x="229.1" y="208.1">of</text>
<text x="41.2" y="212.9">1</text>
<text x="79.8" y="212.9">2</text>
<text x="118.3" y="212.9">3</text>
<text x="156.9" y="212.9">4</text>
<text x="185" y="210.1">File:</text>
<text x="193.7" y="210.1">C:\Users\..\WiFarm.SchDoc</text>
<text x="195.5" y="212.9">5</text>
<text x="223.6" y="210.1">Drawn By:</text>
<text x="234" y="212.9">6</text>
</g>
<g font-size="1.7" fill="#0e0e0e">
<text x="95.4" y="17.7">F1</text>
<text x="149.2" y="17.7">FS1</text>
<text x="183.1" y="16.7">LM1117IMPX-3.3/NOPB</text>
<text x="188.9" y="14.8">U1</text>
<text x="232.3" y="16.7">TP1</text>
<text x="85.5" y="21.5">TP2</text>
<text x="95.4" y="21.6">Fuse</text>
<text x="106.9" y="22.5">MOV1</text>
<text x="143.2" y="23.3">C2</text>
<text x="149.2" y="21.6">0805L075WR</text>
<text x="167.5" y="21.9">C1</text>
<text x="167.5" y="23.9">220uF/16V</text>
<text x="232.3" y="22.4">R1</text>
<text x="85.5" y="29.3">TP3</text>
<text x="106.9" y="24.5">MOV-14D471K</text>
<text x="122.1" y="28.3">AC/DC1</text>
<text x="143.2" y="25.2">0.1uF/50V</text>
<text x="180.8" y="27.7" transform="rotate(-90 180.8 27.7)">10uF/16V</text>
<text x="181.2" y="24.5">C3</text>
<text x="207.8" y="27.7" transform="rotate(-90 207.8 27.7)">10uF/16V</text>
<text x="208.2" y="24.5">C4</text>
<text x="216.5" y="27.7" transform="rotate(-90 216.5 27.7)">10uF/16V</text>
<text x="216.9" y="24.5">C5</text>
<text x="225.2" y="27.7" transform="rotate(-90 225.2 27.7)">10uF/16V</text>
<text x="225.5" y="24.5">C6</text>
<text x="232.3" y="24.3">1k2-5%</text>
<text x="233.7" y="30.1">D1</text>
<text x="233.7" y="32">LED_5MM</text>
<text x="87.6" y="49.6">P1</text>
<text x="87.6" y="61.2">Header 1X4</text>
<text x="117.5" y="62.9">R3</text>
<text x="117.5" y="64.9">1k2-5%</text>
<text x="198.5" y="64.9">R2</text>
<text x="50" y="70.7">R4</text>
<text x="65.5" y="70.7">R5</text>
<text x="87.6" y="68.9">ESP1</text>
<text x="118.9" y="70.7">D4</text>
<text x="198.5" y="66.8">1k2-5%</text>
<text x="212.2" y="70.3">D2</text>
<text x="223" y="66">RL1</text>
<text x="245.8" y="69.9">TP4</text>
<text x="50" y="72.6">10k-5%</text>
<text x="65.5" y="72.6">10k-5%</text>
<text x="118.9" y="72.6">LED_5MM</text>
<text x="138.7" y="74.5">R7</text>
<text x="138.7" y="76.5">10k-5%</text>
<text x="161.9" y="74.5">R8</text>
<text x="161.9" y="76.5">10k-5%</text>
<text x="199.9" y="72.6">D3</text>
<text x="199.9" y="74.5">LED_5MM</text>
<text x="212.2" y="72.2">LL4448-GS08</text>
<text x="223" y="75.7">Relay 10A/5V</text>
<text x="245.8" y="75.7">TP5</text>
<text x="42" y="83.3">SW1</text>
<text x="199.3" y="83.4">R6</text>
<text x="42" y="85.2">Button</text>
<text x="54.7" y="84.2">C7</text>
<text x="54.7" y="86.1">1uF/16V</text>
<text x="66.2" y="89.6">C9</text>
<text x="75.9" y="90">C10</text>
<text x="113.7" y="86.1">R9</text>
<text x="113.7" y="88.1">10k-5%</text>
<text x="151.3" y="84.4">P2</text>
<text x="166.5" y="88.1">C8</text>
<text x="166.5" y="90">0.1uF/50V</text>
<text x="199.3" y="87.3">1k2-5%</text>
<text x="211.6" y="84.2">Q1</text>
<text x="211.6" y="86.1">MMBT3904LT1G</text>
<text x="66.2" y="91.5">220uF/16V</text>
<text x="75.9" y="91.9">10uF/16V</text>
<text x="151.3" y="92.1">Header 1X2</text>
<text x="198.5" y="105.5">R10</text>
<text x="198.5" y="107.4">1k2-5%</text>
<text x="223" y="106.6">RL2</text>
<text x="199.9" y="113.2">D6</text>
<text x="212.2" y="110.9">D5</text>
<text x="212.2" y="112.8">LL4448-GS08</text>
<text x="245.8" y="110.5">TP6</text>
<text x="199.9" y="115.1">LED_5MM</text>
<text x="223" y="116.3">Relay 10A/5V</text>
<text x="245.8" y="116.3">TP7</text>
<text x="62.4" y="125.8">BZ1</text>
<text x="86.7" y="120.9">R12</text>
<text x="86.7" y="122.9">10k-5%</text>
<text x="122.4" y="123.1">P3</text>
<text x="147.2" y="124.8">S1</text>
<text x="199.3" y="124">R11</text>
<text x="211.6" y="124.8">Q2</text>
<text x="62.4" y="132">BUZZER</text>
<text x="199.3" y="127.9">1k2-5%</text>
<text x="211.6" y="126.7">MMBT3904LT1G</text>
<text x="43.1" y="135.6">R13</text>
<text x="57.4" y="136.4">Q3</text>
<text x="78.6" y="133.6">SW2</text>
<text x="91.3" y="134.5">C12</text>
<text x="91.3" y="136.4">1uF/16V</text>
<text x="122.4" y="134.7">Header_UpFirm</text>
<text x="147.2" y="132.9">SW DIP-2</text>
<text x="43.1" y="139.5">1k2-5%</text>
<text x="57.4" y="138.3">MMBT3904LT1G</text>
<text x="101.1" y="142.4">C11</text>
<text x="122.4" y="138.5">P4</text>
<text x="220.7" y="142.4">CR1</text>
<text x="97.3" y="146.3">1uF/16V</text>
<text x="167.7" y="149.9">R14</text>
<text x="218.8" y="144.3">32.768KHZ</text>
<text x="234" y="146.4">C13</text>
<text x="66.4" y="154">U2</text>
<text x="114.6" y="150.1">Header_Sensor</text>
<text x="167.7" y="151.9">1k2-5%</text>
<text x="168.6" y="155.9">D7</text>
<text x="200.4" y="151.9">R15</text>
<text x="200.4" y="153.8">10k-5%</text>
<text x="208.2" y="151.9">R16</text>
<text x="208.2" y="153.8">10k-5%</text>
<text x="234" y="151.9">0.1uF/50V</text>
<text x="240.4" y="154">U3</text>
<text x="240.4" y="155.9">DS1307Z+</text>
<text x="168.6" y="157.9">LED_5MM</text>
<text x="243.4" y="168.3">BT1</text>
<text x="243.4" y="170.2">Battery</text>
<text x="47" y="177">C14</text>
<text x="47" y="178.9">1uF/16V</text>
<text x="58.5" y="177">C15</text>
<text x="58.5" y="178.9">1uF/16V</text>
<text x="66.4" y="177.2">STM8S103F3P6</text>
<text x="90.5" y="182.8">R17</text>
<text x="90.5" y="184.7">10k-5%</text>
<text x="119.5" y="182.8">R18</text>
<text x="119.5" y="184.7">10k-5%</text>
<text x="79.9" y="192.7">P5</text>
<text x="95.2" y="196.3">C16</text>
<text x="108.9" y="192.7">P6</text>
<text x="124.1" y="196.3">C17</text>
<text x="79.9" y="200.4">Header_SW1</text>
<text x="95.2" y="198.2">0.1uF/50V</text>
<text x="108.9" y="200.4">Header_SW2</text>
<text x="124.1" y="198.2">0.1uF/50V</text>
</g>
<g font-size="1.7" fill="#262626">
<text x="163" y="16.7">5V</text>
<text x="218.5" y="16.7">3V3</text>
<text x="89.4" y="18.7">L</text>
<text x="89.4" y="26.4">N</text>
<text x="162.2" y="32.2">GND</text>
<text x="173.8" y="32.2">GND</text>
<text x="187.3" y="32.2">GND</text>
<text x="200.8" y="32.2">GND</text>
<text x="209.4" y="32.2">GND</text>
<text x="218.1" y="32.2">GND</text>
<text x="227.8" y="38">GND</text>
<text x="76.1" y="51.5">RST_ESP</text>
<text x="76.1" y="53.5">GPIO0</text>
<text x="76.1" y="55.4">ESP_TXD</text>
<text x="76.1" y="57.3">ESP_RXD</text>
<text x="113.4" y="57.3">3V3</text>
<text x="208.3" y="59.3">5V</text>
<text x="45.9" y="65.1">3V3</text>
<text x="61.3" y="65.1">3V3</text>
<text x="72.2" y="70.9">RST_ESP</text>
<text x="105" y="70.9">ESP_TXD</text>
<text x="134.6" y="67">3V3</text>
<text x="157.8" y="68.9">3V3</text>
<text x="236.1" y="69.9">L</text>
<text x="236.1" y="67">OUT1_NC</text>
<text x="41.4" y="76.7">RST_ESP</text>
<text x="72.2" y="74.7">EN_ESP3</text>
<text x="72.2" y="76.7">RST_ESP</text>
<text x="105" y="72.8">ESP_RXD</text>
<text x="236.1" y="72.8">OUT1_N0</text>
<text x="61.3" y="82.5">3V3</text>
<text x="105" y="78.6">GPIO0</text>
<text x="105" y="80.5">GPIO2</text>
<text x="105" y="82.5">GPIO15</text>
<text x="153.2" y="80.5">GPIO0</text>
<text x="187.9" y="84.4">RELAY1</text>
<text x="45.6" y="96">GND</text>
<text x="103.4" y="92.1">GND</text>
<text x="109.2" y="96">GND</text>
<text x="207.5" y="96">GND</text>
<text x="61" y="99.9">GND</text>
<text x="157.4" y="99.9">GND</text>
<text x="208.3" y="99.9">5V</text>
<text x="236.1" y="107.6">OUT2_NC</text>
<text x="236.1" y="110.5">L</text>
<text x="236.1" y="113.4">OUT2_N0</text>
<text x="82.6" y="115.3">3V3</text>
<text x="53.6" y="123.1">3V3</text>
<text x="101.9" y="123.1">3V3</text>
<text x="187.9" y="125">RELAY2</text>
<text x="74.1" y="126.9">RST_STM8</text>
<text x="108.9" y="126.9">SWIM</text>
<text x="108.9" y="130.8">RST_STM8</text>
<text x="135.9" y="128.9">STM8_TX</text>
<text x="135.9" y="126.9">STM8_RX</text>
<text x="159" y="126.9">ESP_TXD</text>
<text x="159" y="128.9">ESP_RXD</text>
<text x="33.7" y="136.6">BUZZER</text>
<text x="101.5" y="134.7">GND</text>
<text x="207.5" y="136.6">GND</text>
<text x="101.9" y="138.5">3V3</text>
<text x="108.9" y="142.4">TEMP_DA</text>
<text x="53.3" y="148.2">GND</text>
<text x="82.2" y="146.3">GND</text>
<text x="108.9" y="144.3">TEMP_CLK</text>
<text x="163.5" y="144.3">3V3</text>
<text x="196.8" y="146.3">5V</text>
<text x="204.5" y="146.3">5V</text>
<text x="227.6" y="146.3">5V</text>
<text x="244.2" y="149.1">GND</text>
<text x="54.9" y="155.9">BUZZER</text>
<text x="101.5" y="152.1">GND</text>
<text x="137.8" y="155.9">RELAY1</text>
<text x="54.9" y="161.7">RST_STM8</text>
<text x="54.9" y="157.9">STM8_TX</text>
<text x="54.9" y="159.8">STM8_RX</text>
<text x="137.8" y="159.8">SWIM</text>
<text x="137.8" y="157.9">RELAY2</text>
<text x="191.7" y="157.9">I2C_SCL</text>
<text x="137.8" y="163.7">TEMP_DA</text>
<text x="137.8" y="165.6">TEMP_CLK Sensor</text>
<text x="137.8" y="167.5">SW1</text>
<text x="191.7" y="163.7">I2C_SDA</text>
<text x="37.9" y="173.3">GND</text>
<text x="42.1" y="169.5">3V3</text>
<text x="137.8" y="173.3">I2C_SDA</text>
<text x="137.8" y="171.4">I2C_SCL</text>
<text x="137.8" y="169.5">SW2</text>
<text x="86.4" y="177.2">3V3</text>
<text x="115.4" y="177.2">3V3</text>
<text x="222.9" y="177.2">GND</text>
<text x="238.4" y="177.2">GND</text>
<text x="41.7" y="186.9">GND</text>
<text x="53.3" y="186.9">GND</text>
<text x="81.8" y="188.8">SW1</text>
<text x="110.8" y="188.8">SW2</text>
<text x="86" y="208.1">GND</text>
<text x="114.9" y="208.1">GND</text>
</g>
<g font-size="1.7" fill="#4c4c4c">
<text x="124.3" y="86.3">GPIO0=HIGH: RUN MODE</text>
<text x="124.3" y="90.2">GPIO0=LOW: FLASH MODE</text>
<text x="41.4" y="155.9">Error BUZZER</text>
<text x="147.4" y="155.9">Device1 Control Signal</text>
<text x="147.4" y="157.9">Device2 Control Signal</text>
<text x="147.4" y="161.7">Error LED</text>
<text x="147.4" y="167.5">Device1 Control Switch</text>
<text x="147.4" y="163.7">Sensor</text>
<text x="147.4" y="169.5">Device2 Control Switch</text>
</g>
<g font-size="1.1" fill="#0e0e0e">
<text x="243" y="167.3" transform="rotate(-90 243 167.3)">+</text>
<text x="243" y="170.7" transform="rotate(-90 243 170.7)">-</text>
</g>
<g font-size=".7" fill="#0e0e0e">
<text x="48.7" y="80.1" transform="rotate(-90 48.7 80.1)">2</text>
<text x="48.7" y="87.7" transform="rotate(-90 48.7 87.7)">1</text>
<text x="85.4" y="130.4" transform="rotate(-90 85.4 130.4)">2</text>
<text x="85.4" y="137.9" transform="rotate(-90 85.4 137.9)">1</text>
</g>
</svg>
